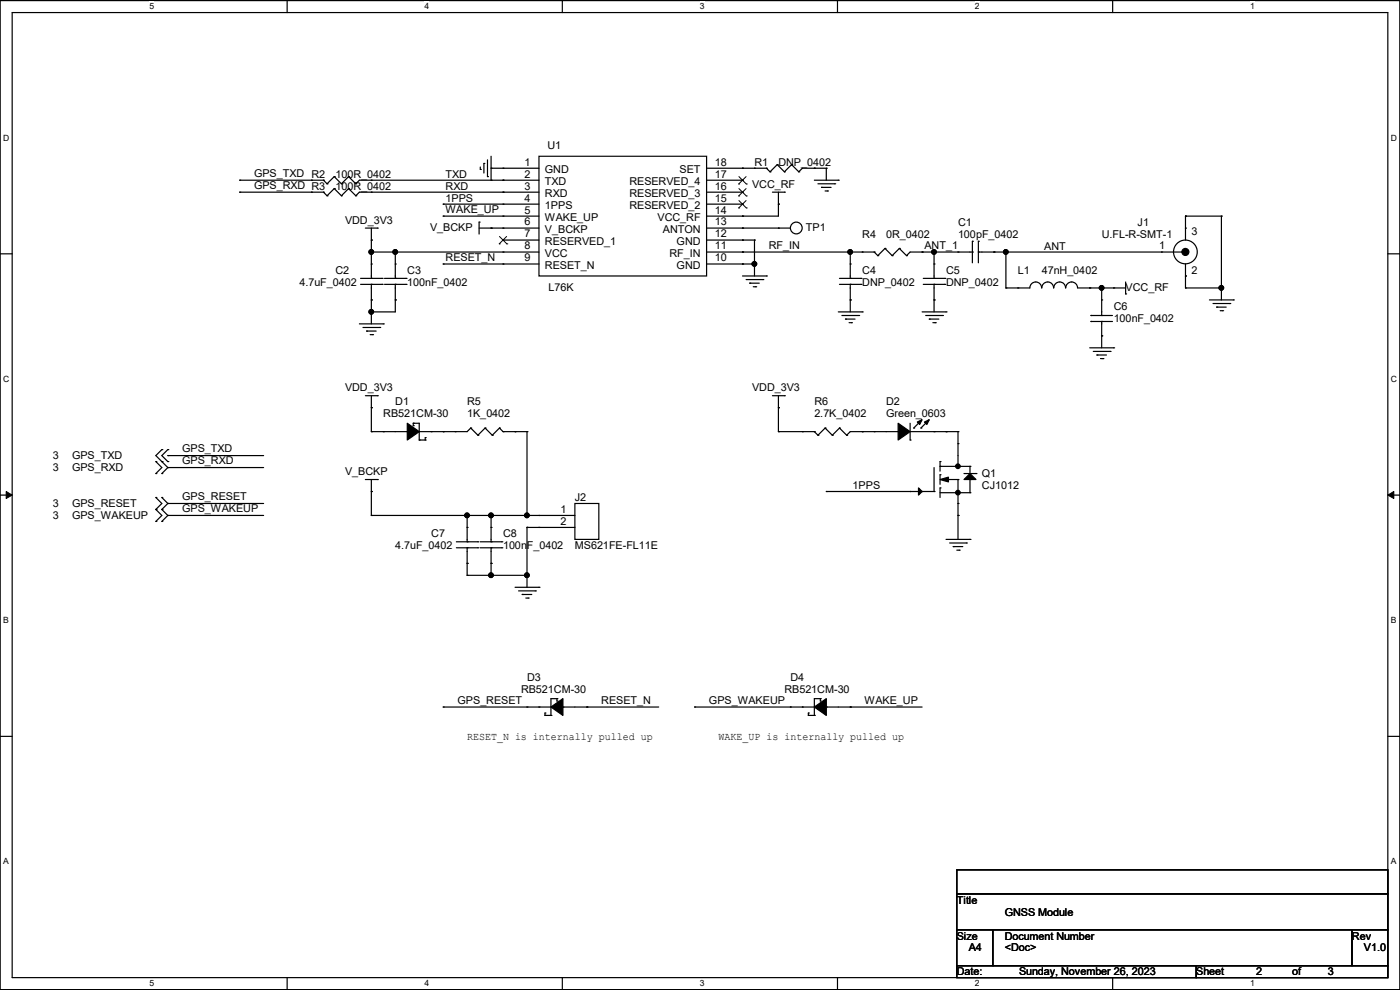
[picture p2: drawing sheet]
<svg xmlns="http://www.w3.org/2000/svg" width="297mm" height="210mm" viewBox="0 0 297 210" stroke-linecap="round" stroke-linejoin="round" font-family="sans-serif">
<path d="M0 .1h297v209.8h-297zM2.6 2.7h291.8v204.7h-291.8z" fill="none" stroke="#000" stroke-width=".25"/>
<g fill="#fff">
<path d="M31.7 .4h1v2h-1z"/>
<path d="M31.7 207.6h1v2h-1z"/>
</g>
<path d="M60.9 .1v2.6M60.9 207.4v2.5" fill="none" stroke="#000" stroke-width=".25"/>
<g fill="#fff">
<path d="M90.1 .4h1v2h-1z"/>
<path d="M90.1 207.6h1v2h-1z"/>
</g>
<path d="M119.3 .1v2.6M119.3 207.4v2.5" fill="none" stroke="#000" stroke-width=".25"/>
<g fill="#fff">
<path d="M148.5 .4h.9v2h-.9z"/>
<path d="M148.5 207.6h.9v2h-.9z"/>
</g>
<path d="M177.7 .1v2.6M177.7 207.4v2.5" fill="none" stroke="#000" stroke-width=".25"/>
<g fill="#fff">
<path d="M206.8 .4h1v2h-1z"/>
<path d="M206.8 207.6h1v2h-1z"/>
</g>
<path d="M236.1 .1v2.6M236.1 207.4v2.5" fill="none" stroke="#000" stroke-width=".25"/>
<g fill="#fff">
<path d="M265.2 .4h1v2h-1z"/>
<path d="M265.2 207.6h1v2h-1z"/>
<path d="M.7 28.2h1.2v2h-1.2z"/>
<path d="M295.1 28.2h1.2v2h-1.2z"/>
<path d="M.7 79.4h1.2v2h-1.2z"/>
<path d="M295.1 79.4h1.2v2h-1.2z"/>
</g>
<path d="M0 53.8h2.6M294.4 53.8h2.6" fill="none" stroke="#000" stroke-width=".25"/>
<g fill="#fff">
<path d="M.7 130.6h1.2v2h-1.2z"/>
<path d="M295.1 130.6h1.1v2h-1.1z"/>
</g>
<path d="M0 105h2.6M294.4 105h2.6" fill="none" stroke="#000" stroke-width=".25"/>
<path d="M1.3 104.3l1.3 .7-1.3 .7zM294.4 105l1.3-.7v1.4z" fill="#000" stroke="#000" stroke-width=".21"/>
<g fill="#fff">
<path d="M.7 181.8h1.2v2h-1.2z"/>
<path d="M295.1 181.8h1.1v2h-1.1z"/>
</g>
<g fill="none" stroke="#000" stroke-width=".25">
<path d="M50.8 38.2h.1M50.8 38.2h17.8M66.1 38.2h.1M68.6 38.2h.1M68.6 38.2l.8 .8M69.4 39h.1M70.9 37.5h.1M70.9 37.5l1.5 1.5M70.9 37.5l-1.5 1.5M72.4 39h.1M74 37.5h.1M74 37.5l1.5 1.5"/>
<path d="M74 37.5l-1.6 1.5M75.5 39h.1M78.8 38.2h.1M101.9 35.9h.1M101.9 35.4v.5M102.7 34.7h.1M102.7 34.7v2M103.4 37.5h.1M103.4 33.9v3.6M104.2 38.2h.1M104.2 35.7h.1M104.2 33.1v5.1"/>
<path d="M104.2 35.7h10.1M106.7 35.7h.1M106.7 38.2h.1M114.3 33.1h35.6v25.4h-35.6zM114.3 38.2h-38.1l-.7 .8M149.9 38.2h7.6M149.9 35.7h12.7M157.5 35.7h.1M157.5 38.2h.1M160.1 35.7h.1M162.6 35.7h.1M162.6 35.7l.8 .7"/>
<path d="M163.4 36.4h.1M164.9 34.9h.1M164.9 34.9l1.5 1.5M164.9 34.9l-1.5 1.5M166.4 36.4h.1M167.9 34.9h.1M167.9 34.9l1.6 1.5M167.9 34.9l-1.5 1.5M169.5 36.4h.1M172.8 35.7h.1M172.8 38.2h5M173.5 39h3.6"/>
<path d="M174.3 39.8h.1M174.3 39.8h2M175.3 35.7h.1M175.3 35.7h-5.1l-.7 .7M175.3 35.7v2.5M177.1 39h.1M177.8 38.2h.1M50.8 40.8h.1M50.8 40.8h17.8M66.1 40.8h.1M68.6 40.8h.1M68.6 40.8l.8 .7"/>
<path d="M69.4 41.5h.1M70.9 40h.1M70.9 40l1.5 1.5M70.9 40l-1.5 1.5M72.4 41.5h.1M74 40h.1M74 40l1.5 1.5M74 40l-1.6 1.5M75.5 41.5h.1M76.5 59.1h4.6M77.5 48.4h2.6M78.8 50.9h.1"/>
<path d="M78.8 40.8h.1M78.8 59.1h.1M78.8 56h.1M78.8 53.5h.1M78.8 48.4v10.7M78.8 53.5h35.5M80.1 48.4h.1M81.1 59.1h.1M81.6 59.1h4.5M83.9 59.1h.1M83.9 56h.1M83.9 53.5h.1"/>
<path d="M83.9 53.5v5.6M86.1 59.1h.1M94 43.3h.1M94 56h.1M94 45.8h.1M94 43.3h20.3M94 45.8h20.3M94 56h20.3M101.6 47.1h.1M101.6 48.4h12.7M101.6 47.1v2.6M104.2 48.4h.1"/>
<path d="M106.7 40.8h.1M106.7 43.3h.1M106.7 45.8h.1M106.7 48.4h.1M106.7 50.9h.1M106.7 53.5h.1M106.7 56h.1M106.7 50.9h7.6M114.3 40.8h-38.1l-.7 .7M149.9 48.4h17.8M149.9 40.8h7.6M149.9 53.5h35.6"/>
<path d="M149.9 43.3h7.6M149.9 50.9h10.2M149.9 56h10.2M157.5 40.8h.1M157.5 43.3h.1M157.5 45.8h.1M157.5 48.4h.1M157.5 50.9h.1M157.5 53.5h.1M157.5 56h.1M157.5 58.5h5.1M158.3 59.3h3.5"/>
<path d="M160.1 50.9h.1M160.1 56h.1M160.1 50.9v7.6M161.8 59.3h.1M162.6 58.5h.1M163.9 40.8h2.5M165.1 43.3h.1M165.1 48.4h.1M165.1 40.8v5h-15.2M166.4 40.8h.1M175 40.5h.6M175.6 40.5h.1"/>
<path d="M178.1 59.1h4.6M180.4 59.1h.1M180.4 56h.1M180.4 53.5h.1M180.4 53.5v5.6M182.7 59.1h.1M182.9 53.5h.1M185.5 53.5h.1M185.5 53.5l.7 .7M186.2 54.2h.1M187.7 52.7h.1M187.7 52.7l1.6 1.5"/>
<path d="M187.7 52.7l-1.5 1.5M189.3 54.2h.1M190.8 52.7h.1M190.8 52.7l1.5 1.5M190.8 52.7l-1.5 1.5M192.3 54.2h.1M195.6 53.5h.1M195.9 59.1h4.5M198.2 59.1h.1M198.2 56h.1M198.2 53.5h.1M198.2 53.5v5.6"/>
<path d="M200.4 59.1h.1M203.2 53.5h.1M206.3 53.5h.1M206.3 51.2h.1M206.3 53.5h-13.2l-.8 .7M206.3 51.2v4.6M207.6 51.2h.1M207.6 53.5h.1M207.6 53.5h43.1M207.6 51.2v4.6M210.9 53.5h.1M213.4 53.5h.1"/>
<path d="M213.4 53.5v7.6M238.8 59.8v2.6M246.4 53.5h.1M250.7 53.5h.1M251.5 58.5h.1M251.5 48.4h.1M251.5 45.8h.1M251.5 45.8v5.1M251.5 56v5.1M251.5 45.8h7.6M259.1 45.8h.1M259.1 45.8v17.8"/>
<path d="M76.2 68.7h5.1M76.5 60.3h4.6M77 69.5h3.6M77.8 70.2h.1M77.8 70.2h2M78.5 71h.5M78.8 60.3h.1M78.8 63.6h.1M78.8 66.2h.1M78.8 60.3v8.4M79 71h.1M80.6 69.5h.1"/>
<path d="M81.1 60.3h.1M81.3 68.7h.1M81.6 60.3h4.5M83.9 60.3h.1M83.9 63.6h.1M83.9 60.3v5.9h-5.1M86.1 60.3h.1M159 60.1h.1M159 60.1h2.1M159.8 60.8h.5M160.3 60.8h.1M177.8 66.2h5.1"/>
<path d="M178.1 60.3h4.6M178.6 66.9h3.6M179.4 67.7h.1M179.4 67.7h2M180.1 68.5h.5M180.4 60.3h.1M180.4 63.6h.1M180.4 60.3v5.9M180.6 68.5h.1M182.2 66.9h.1M182.7 60.3h.1M182.9 66.2h.1"/>
<path d="M195.6 66.2h5.1M195.9 60.3h4.5M196.4 66.9h3.5M197.1 67.7h.1M197.1 67.7h2.1M197.9 68.5h.5M198.2 60.3h.1M198.2 63.6h.1M198.2 60.3v5.9M198.4 68.5h.1M199.9 66.9h.1M200.4 60.3h.1"/>
<path d="M200.7 66.2h.1M213.4 61.1h5.1a1.25 1.25 0 0 1 1.2-1.3 1.25 1.25 0 0 1 1.3 1.3M213.4 61.1h.1M215.9 61.1h.1M221 61.1a1.25 1.25 0 0 1 1.3-1.3 1.25 1.25 0 0 1 1.2 1.3M223.6 61.1a1.25 1.25 0 0 1 1.2-1.3 1.25 1.25 0 0 1 1.3 1.3M226.1 61.1a1.25 1.25 0 0 1 1.3-1.3 1.25 1.25 0 0 1 1.2 1.3M228.6 61.1h10.2M231.2 61.1h.1M231.2 73.8h5.1M231.4 66.9h.1M231.4 68.2h.1"/>
<path d="M231.4 66.9h4.6M231.4 68.2h4.6M231.9 74.5h3.6M232.7 75.3h.1M232.7 75.3h2M233.5 76.1h.5M233.7 68.2h.1M233.7 66.9h.1M233.7 71.2h.1M233.7 63.6h.1M233.7 61.1h.1M233.7 61.1v5.8"/>
<path d="M233.7 68.2v5.6M234 76.1h.1M235.5 74.5h.1M236.3 73.8h.1M236.3 61.1h.1M238.8 62.4h.1M251.5 61.1h.1M251.5 61.1h7.6M256.6 63.6h5.1M257.3 64.4h3.6M258.1 65.2h.1M258.1 65.2h2"/>
<path d="M258.9 65.9h.5M259.1 61.1h.1M259.4 65.9h.1M260.9 64.4h.1M261.7 63.6h.1M33.1 97.9h.1M33.1 97.9l1.2 1.3-1.2 1.3M34.3 97.9h.1M34.3 95.4h.1M34.3 95.4l-1.2 1.2 2.5 2.6M35.6 95.4h.1M35.6 97.9h.1"/>
<path d="M35.6 96.6h.1M35.6 99.2h.1M35.6 99.2l-1.3 1.3M35.6 95.4l-1.3 1.2 1.3 1.3M35.6 96.6h20.3M35.6 99.2h20.3M77.5 83.9h2.6M78.8 86.5h.1M78.8 91.6h.1M78.8 83.9v7.7M78.8 91.6h7.6M80.1 83.9h.1"/>
<path d="M81.3 91.6h.1M86.4 91.6h.1M87.7 89.8h.1M87.7 90.3h.1M87.7 89.8h1.2v3.5M87.7 89.8v.5M88.9 93.3h.1M88.9 93.3h1.3M90.2 93.3h.1M90.2 92.8h.1M90.2 92.8v.5M91.5 91.6h.1"/>
<path d="M94 91.6h.1M96.6 91.6h.1M99.9 90.8h.1M99.9 90.8l-.8 .8h-10.2M99.9 90.8l1.5 1.5M101.4 92.3h.1M102.9 90.8h.1M102.9 90.8l-1.5 1.5M102.9 90.8l1.5 1.5M104.4 92.3h.1M106 90.8h.1M106 90.8l-1.6 1.5"/>
<path d="M106 90.8l.7 .8M106.7 91.6h.1M106.7 91.6h5.1M109.3 91.6h.1M111.8 91.6h.1M111.8 91.6v17.7M163.9 83.9h2.5M165.1 86.5h.1M165.1 91.6h.1M165.1 83.9v7.7M165.1 91.6h7.7M166.4 83.9h.1"/>
<path d="M170.2 91.6h.1M172.8 91.6h.1M172.8 91.6l.7 .7M173.5 92.3h.1M175 90.8h.1M175 90.8l1.6 1.5M175 90.8l-1.5 1.5M176.6 92.3h.1M178.1 90.8h.1M178.1 90.8l1.5 1.5M178.1 90.8l-1.5 1.5M179.6 92.3h.1"/>
<path d="M182.9 91.6h.1M185.5 91.6h.1M190.5 91.6h.1M190.5 91.6h-10.1l-.8 .7M193.1 93.3h.1M193.1 91.6h10.1M193.1 89.8v3.5M193.8 90.8h.1M195.4 90.8h.1M195.4 89.3l-1.6 1.5M196.9 89.3l-1.5 1.5M198.2 91.6h.1"/>
<path d="M198.2 99.2v5.1M199.4 97.9h.1M199.4 98.9h.1M199.4 97.9v2M199.4 98.9h6.4M200.7 91.6h.1M203.2 98.9h.1M203.2 94.1h.1M203.2 91.6h.1M203.2 91.6v7.3M205.8 98.9h.1M205.8 98.9v1.6"/>
<path d="M33.1 100.5h.1M33.1 108.1h.1M33.1 105.5h.1M33.1 110.6h.1M33.1 105.5l1.2 1.3-1.2 1.3M33.1 108.1l1.2 1.2-1.2 1.3M34.3 100.5h.1M34.3 105.5h.1M34.3 108.1h.1M34.3 110.6h.1M34.3 105.5l1.3 1.3M34.3 108.1l1.3 1.2"/>
<path d="M35.6 106.8h.1M35.6 109.3h.1M35.6 106.8l-1.3 1.3M35.6 109.3l-1.3 1.3M35.6 109.3h20.3M35.6 106.8h20.3M77.5 101.7h2.6M78.8 104.3h.1M78.8 109.3h.1M78.8 101.7v7.6M78.8 109.3h43.2M80.1 101.7h.1"/>
<path d="M96.8 116.2h4.6M96.8 114.9h4.6M99.1 114.9h.1M99.1 116.2h.1M99.1 111.9h.1M99.1 119.5h.1M99.1 109.3h.1M99.1 109.3v5.6M99.1 116.2v5.8M101.4 116.2h.1M101.4 114.9h.1M101.9 116.2h4.6"/>
<path d="M101.9 114.9h4.6M104.2 114.9h.1M104.2 116.2h.1M104.2 111.9h.1M104.2 119.5h.1M104.2 109.3h.1M104.2 109.3v5.6M104.2 116.2v5.8M106.5 116.2h.1M106.5 114.9h.1M111.8 111.9h.1M111.8 109.3h.1"/>
<path d="M111.8 111.9h10.2M111.8 111.9v12.7M114.3 109.3h.1M114.3 111.9h.1M122 106.8h5v7.6h-5zM175.3 104.3h.1M175.3 104.3h22.9M193.1 104.3h.1M195.6 104.3h.1M198.2 104.3h.1M199.4 103.5h.1M199.4 100.7h.1"/>
<path d="M199.4 100.7v2M199.4 103.5v2M199.4 104.5h6.4M200.7 114.4h5.1M200.7 101.7h2.5M201.5 115.2h3.5M202.2 116h.1M202.2 116h2.1M203 116.7h.5M203.2 101.7h.1M203.2 106.8h.1M203.2 109.3h.1"/>
<path d="M203.2 101.7v12.7M203.5 116.7h.1M204.5 100.5h2.6M205 115.2h.1M205.8 114.4h.1M205.8 104.5h.1M205.8 101.7h.1M205.8 101.7v2.8M207.1 100.5h.1M99.1 122h.1M99.1 122h12.7M104.2 122h.1"/>
<path d="M109.3 124.6h5M110 125.3h3.6M110.8 126.1h.1M110.8 126.1h2M111.5 126.9h.6M111.8 122h.1M112.1 126.9h.1M113.6 125.3h.1M114.3 124.6h.1M0 156.2h2.6M94 150h.1M94 150h22.9"/>
<path d="M111.8 150h.1M114.3 150h.1M115.6 151.8h.1M115.6 151.3h.1M115.6 151.8h1.3M115.6 151.3v.5M116.9 151.8h.1M118.2 148.2h.1M118.2 148.7h.1M118.2 148.2h-1.3v3.6M118.2 148.2v.5M119.4 150h.1"/>
<path d="M119.4 150h20.3M124.5 150h.1M147.4 150h.1M147.4 150h25.4M167.7 150h.1M170.2 150h.1M171.5 151.8h.1M171.5 151.3h.1M171.5 151.8h1.3M171.5 151.3v.5M172.8 151.8h.1M174 148.2h.1"/>
<path d="M174 148.7h.1M174 148.2h-1.2v3.6M174 148.2v.5M175.3 150h.1M175.3 150h20.3M180.4 150h.1M294.4 156.2h2.6M203 184.5h91.4v5.1h-91.4zM203 189.6h91.4v7.6h-91.4zM203 197.2h7.6v7.7h-7.6zM210.6 197.2h76.2v7.7h-76.2zM286.8 197.2h7.6v7.7h-7.6z"/>
<path d="M203 204.9h50.8v2.5h-50.8zM253.8 204.9h40.6v2.5h-40.6z"/>
<circle cx="168.9" cy="48.4" r="1.25"/>
<circle cx="251.5" cy="53.4" r="2.52"/>
</g>
<g fill="#000" stroke="#000" stroke-width=".25">
<path d="M194.9 103.5l.7 .8-.7 .7zM199.4 101.7l1.8-.5v1zM205.8 100.5l1.3 1.2h-2.6z"/>
<path d="M86.4 89.8l2.5 1.8-2.5 1.7z" fill-rule="evenodd"/>
<path d="M190.5 89.8l2.6 1.8-2.6 1.7z" fill-rule="evenodd"/>
<path d="M194.6 89.5l1-.5-.5 1z" fill-rule="evenodd"/>
<path d="M196.1 89.5l1-.5-.5 1z" fill-rule="evenodd"/>
<path d="M116.9 150l2.5-1.8v3.6z" fill-rule="evenodd"/>
<path d="M172.8 150l2.5-1.8v3.6z" fill-rule="evenodd"/>
<circle cx="78.8" cy="53.4" r=".49"/>
<circle cx="83.8" cy="53.4" r=".49"/>
<circle cx="160" cy="56" r=".49"/>
<circle cx="180.4" cy="53.4" r=".49"/>
<circle cx="198.1" cy="53.4" r=".49"/>
<circle cx="213.4" cy="53.4" r=".49"/>
<circle cx="251.5" cy="53.4" r=".74"/>
<circle cx="78.8" cy="66.1" r=".49"/>
<circle cx="233.7" cy="61.1" r=".49"/>
<circle cx="259.1" cy="61.1" r=".49"/>
<circle cx="203.2" cy="98.9" r=".49"/>
<circle cx="99.1" cy="109.3" r=".49"/>
<circle cx="104.2" cy="109.3" r=".49"/>
<circle cx="111.8" cy="109.3" r=".49"/>
<circle cx="203.2" cy="104.5" r=".49"/>
<circle cx="104.2" cy="122" r=".49"/>
<circle cx="111.8" cy="122" r=".49"/>
</g>
<g fill="none" stroke="#000" stroke-width=".21">
<path d="M156.7 39h.1M156.8 37.5l1.5 1.5M158.3 37.5l-1.6 1.5M158.3 39h.1M105.9 51.7h.1M106 50.2l1.5 1.5M107.5 50.2l-1.6 1.5M107.5 51.7h.1M156.7 41.6h.1M156.7 44.1h.1M156.8 40l1.5 1.6M156.8 42.5l1.5 1.6"/>
<path d="M158.3 40l-1.6 1.6M158.3 42.5l-1.6 1.6M158.3 41.6h.1M158.3 44.1h.1"/>
</g>
<g font-size="2.3">
<text x="111.3" y="35.1">1</text>
<text x="116.1" y="31.7">U1</text>
<text x="151.7" y="35.1">18</text>
<text x="160.1" y="35.2">R1</text>
<text x="165.2" y="35.2">DNP_0402</text>
<text x="53.9" y="37.5">GPS_TXD R2</text>
<text x="53.9" y="40">GPS_RXD R3</text>
<text x="71.2" y="40.3">100R_0402</text>
<text x="71.2" y="37.8">100R_0402</text>
<text x="94.5" y="37.7">TXD</text>
<text x="94.5" y="40.3">RXD</text>
<text x="111.3" y="37.7">2</text>
<text x="111.3" y="40.2">3</text>
<text x="115.6" y="36.7">GND</text>
<text x="115.6" y="39.3">TXD</text>
<text x="115.6" y="41.8">RXD</text>
<text x="133.5" y="39.3">RESERVED_4</text>
<text x="133.5" y="41.8">RESERVED_3</text>
<text x="144.2" y="36.7">SET</text>
<text x="151.7" y="37.7">17</text>
<text x="151.7" y="40.2">16</text>
<text x="159.6" y="39.8">VCC_RF</text>
<text x="73.2" y="47.4">VDD_3V3</text>
<text x="94.5" y="42.8">1PPS</text>
<text x="94.5" y="45.1">WAKE_UP</text>
<text x="111.3" y="42.8">4</text>
<text x="111.3" y="45.3">5</text>
<text x="111.3" y="47.8">6</text>
<text x="115.6" y="44.4">1PPS</text>
<text x="115.6" y="46.9">WAKE_UP</text>
<text x="133.5" y="44.4">RESERVED_2</text>
<text x="139.5" y="46.9">VCC_RF</text>
<text x="151.7" y="42.8">15</text>
<text x="151.7" y="45.3">14</text>
<text x="151.7" y="47.8">13</text>
<text x="203.2" y="47.9">C1</text>
<text x="241.3" y="47.9">J1</text>
<text x="91.2" y="48.9">V_BCKP</text>
<text x="111.3" y="50.4">7</text>
<text x="111.3" y="52.9">8</text>
<text x="115.6" y="49.4">V_BCKP</text>
<text x="115.6" y="52">RESERVED_1</text>
<text x="140.6" y="49.4">ANTON</text>
<text x="143.6" y="52">GND</text>
<text x="151.7" y="50.4">12</text>
<text x="151.7" y="52.9">11</text>
<text x="163.1" y="52.7">RF_IN</text>
<text x="171" y="48.9">TP1</text>
<text x="182.9" y="50.5">R4</text>
<text x="188" y="50.5">0R_0402</text>
<text x="196.1" y="52.7">ANT_1</text>
<text x="203.2" y="50.5">100pF_0402</text>
<text x="221.5" y="53">ANT</text>
<text x="233.7" y="50.5">U.FL-R-SMT-1</text>
<text x="245.9" y="52.9">1</text>
<text x="252.8" y="50">3</text>
<text x="71.2" y="58.1">C2</text>
<text x="86.4" y="58.1">C3</text>
<text x="94.5" y="55.3">RESET_N</text>
<text x="111.3" y="55.5">9</text>
<text x="115.6" y="54.5">VCC</text>
<text x="115.6" y="57.1">RESET_N</text>
<text x="142" y="54.5">RF_IN</text>
<text x="143.6" y="57.1">GND</text>
<text x="151.7" y="55.5">10</text>
<text x="182.9" y="58.1">C4</text>
<text x="200.7" y="58.1">C5</text>
<text x="215.9" y="58.1">L1</text>
<text x="221" y="58.1">47nH_0402</text>
<text x="252.8" y="58.1">2</text>
<text x="63.5" y="60.6">4.7uF_0402</text>
<text x="86.4" y="60.6">100nF_0402</text>
<text x="116.4" y="61.6">L76K</text>
<text x="182.9" y="60.6">DNP_0402</text>
<text x="200.7" y="60.6">DNP_0402</text>
<text x="236.3" y="65.7">C6</text>
<text x="238.8" y="61.6">VCC_RF</text>
<text x="236.3" y="68.2">100nF_0402</text>
<text x="73.2" y="83">VDD_3V3</text>
<text x="159.6" y="83">VDD_3V3</text>
<text x="81.3" y="88.6">RB521CM-30</text>
<text x="83.9" y="86">D1</text>
<text x="99.1" y="86">R5</text>
<text x="99.1" y="88.6">1K_0402</text>
<text x="172.8" y="86">R6</text>
<text x="172.8" y="88.6">2.7K_0402</text>
<text x="188" y="86">D2</text>
<text x="188" y="88.6">Green_0603</text>
<text x="38.7" y="95.9">GPS_TXD</text>
<text x="11.2" y="100">3</text>
<text x="11.2" y="97.5">3</text>
<text x="15.3" y="100">GPS_RXD</text>
<text x="15.3" y="97.5">GPS_TXD</text>
<text x="38.7" y="98.5">GPS_RXD</text>
<text x="73.2" y="100.8">V_BCKP</text>
<text x="208.3" y="101.3">Q1</text>
<text x="11.2" y="107.6">3</text>
<text x="15.3" y="107.6">GPS_RESET</text>
<text x="38.7" y="106.1">GPS_RESET</text>
<text x="122" y="106.3">J2</text>
<text x="180.9" y="103.8">1PPS</text>
<text x="208.3" y="103.8">CJ1012</text>
<text x="11.2" y="110.2">3</text>
<text x="15.3" y="110.2">GPS_WAKEUP</text>
<text x="38.7" y="108.6">GPS_WAKEUP</text>
<text x="91.5" y="114">C7</text>
<text x="106.7" y="114">C8</text>
<text x="118.9" y="108.8">1</text>
<text x="118.9" y="111.3">2</text>
<text x="83.9" y="116.5">4.7uF_0402</text>
<text x="106.7" y="116.5">100nF_0402</text>
<text x="122" y="116.5">MS621FE-FL11E</text>
<text x="97.1" y="149.3">GPS_RESET</text>
<text x="110.5" y="147">RB521CM-30</text>
<text x="111.8" y="144.4">D3</text>
<text x="127.6" y="149.3">RESET_N</text>
<text x="150.4" y="149.3">GPS_WAKEUP</text>
<text x="166.4" y="147">RB521CM-30</text>
<text x="167.7" y="144.4">D4</text>
<text x="183.4" y="149.3">WAKE_UP</text>
<text x="99.1" y="156.9">RESET_N is internally pulled up</text>
<text x="152.4" y="156.9">WAKE_UP is internally pulled up</text>
<text x="203" y="191.7">Title</text>
<text x="213.2" y="194.2">GNSS Module</text>
<text x="203" y="199.3">Size</text>
<text x="205.5" y="201.8">A4</text>
<text x="213.1" y="199.3">Document Number</text>
<text x="213.2" y="201.8">&lt;Doc&gt;</text>
<text x="286.8" y="199.3">Rev</text>
<text x="289.4" y="201.8">V1.0</text>
<text x="203" y="206.9">Date:</text>
<text x="216.2" y="206.9">Sunday, November 26, 2023</text>
<text x="253.8" y="206.9">Sheet</text>
<text x="266.5" y="206.9">2</text>
<text x="274.1" y="206.9">of</text>
<text x="281.7" y="206.9">3</text>
</g>
<g font-size="1.8">
<text x="31.7" y="2">5</text>
<text x="90.1" y="2">4</text>
<text x="148.5" y="2">3</text>
<text x="206.8" y="2">2</text>
<text x="265.2" y="2">1</text>
<text x=".7" y="29.8">D</text>
<text x="295.1" y="29.8">D</text>
<text x=".7" y="81">C</text>
<text x="295.1" y="81">C</text>
<text x=".7" y="132.2">B</text>
<text x="295.1" y="132.2">B</text>
<text x=".7" y="183.4">A</text>
<text x="295.1" y="183.4">A</text>
<text x="31.7" y="209.3">5</text>
<text x="90.1" y="209.3">4</text>
<text x="148.5" y="209.3">3</text>
<text x="206.8" y="209.3">2</text>
<text x="265.2" y="209.3">1</text>
</g>
</svg>
